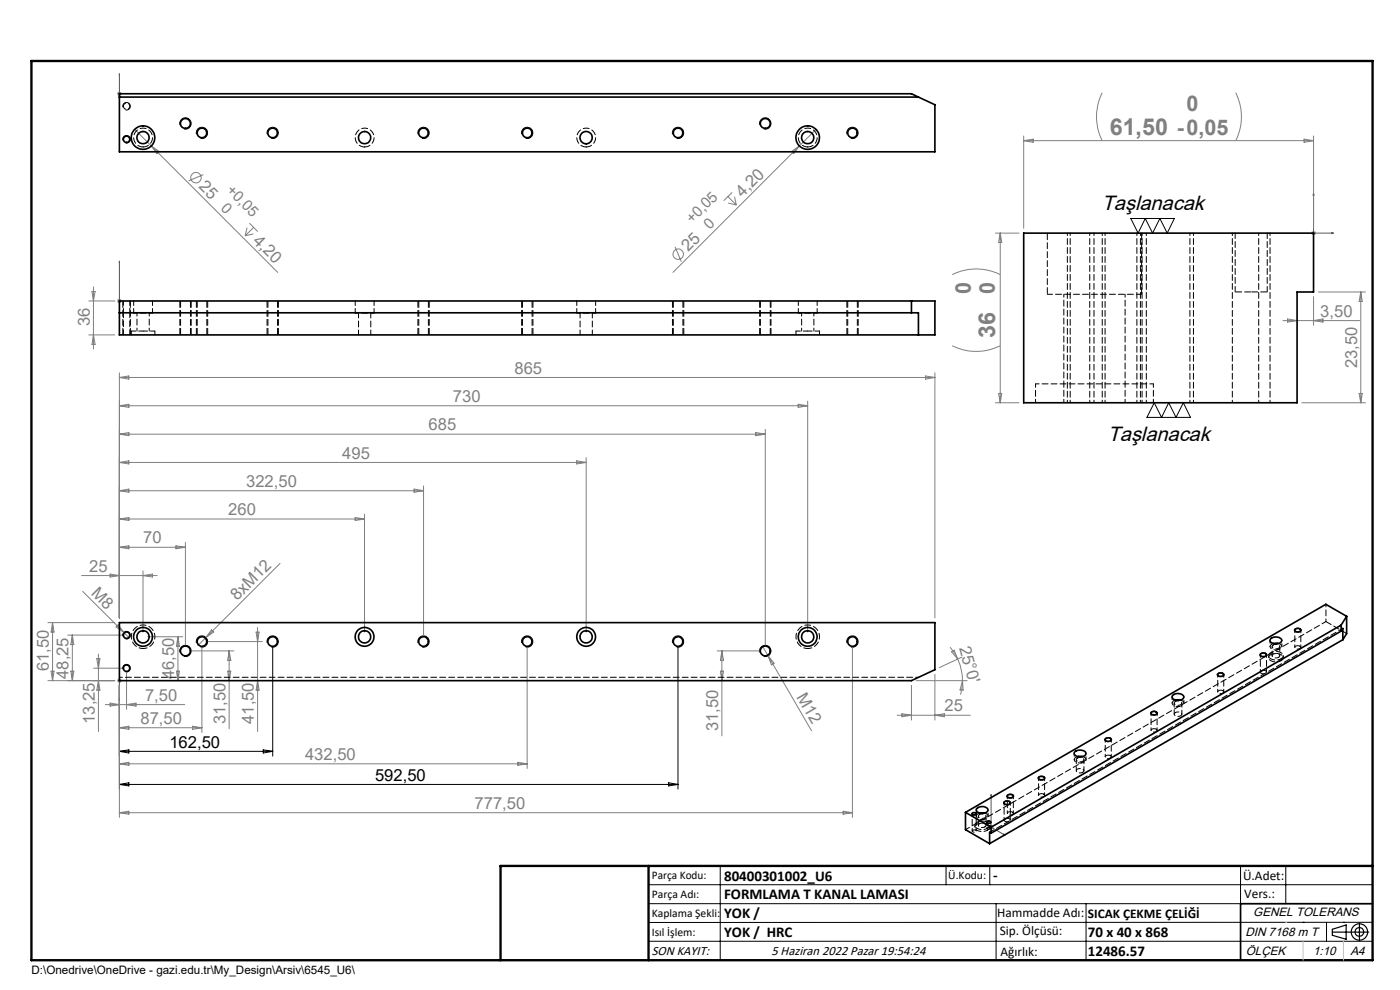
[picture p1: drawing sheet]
<svg xmlns="http://www.w3.org/2000/svg" width="297mm" height="210mm" viewBox="0 0 297 210" stroke-linecap="round" stroke-linejoin="round" font-family="sans-serif">
<g fill="none" stroke="#808080" stroke-width=".21">
<path d="M24.8 19.9h1.1M25 19.5l.7 .7M25.3 19.4v1M25.7 19.5l-.7 .7M233.8 19.7a11.4 11.4 0 0 0 0 10.1M262.1 19.7a11.4 11.4 0 0 1 0 10.1M28.6 27.4l3.5 3.6M32.1 31l26.8 26.8M32.1 31l1.7 1.1-.5 .5zM43.1 37l-3.1 1.4M167.9 32.1l1.7-1.1-1.2 1.6zM173.1 27.4l-30.3 30.4"/>
<path d="M217.2 28.8v19.6M217.2 29.8h61.5M217.2 29.8l2-.3v.7zM276.6 29.5l2.1 .3-2.1 .4zM278.7 28.8v19.6M52.4 48.3l-.4 1.7M52.9 47.3l1.8 1.8M53.8 49.6l-1.8 .4M53.8 48.3l-1.8 1.7M143.2 52.3l1.3 3.2M154.4 41.7l1.8 1.8M154.5 43.1l1.7 .4"/>
<path d="M155.3 40.8l-1.8 1.8M155.8 41.7l.4 1.8M202 58.2a11.4 11.4 0 0 1 10.2 0M211.2 49.5h5M212.2 49.5v35.9M212.2 49.5l.3 1.9h-.7zM278.2 49.5h1M278.3 49.1l.7 .7M278.7 49v.9M279 49.1l-.7 .7M18.8 63.8h5.5M18.8 71h5.5"/>
<path d="M19.5 61.8h.7l-.4 2zM19.8 60.8v13.2M19.8 71l.4 2.1h-.7zM24.8 63.8h1.1M25 63.5l.7 .7M25.3 63.4v.9M25.3 79.1v52M25.7 63.5l-.7 .7M196.4 79.8l1.9 .3-1.9 .3zM198.3 79.1v52M202 73.3a11.4 11.4 0 0 0 10.2 0M272.2 68h16.3"/>
<path d="M273.2 67.7l2 .3-2 .3zM278.7 62.9v6.1M278.7 68l2-.3v.6zM279.7 61.9h10M288.7 61.9v23.5M288.7 61.9l.3 2.1h-.7zM25.3 80.1h173M25.3 80.1l2-.3v.6zM25.3 86.1l2-.3v.6zM25.3 92.1l2-.4v.7zM25.3 98.1l2-.4v.7zM25.3 98.1h99.1"/>
<path d="M25.3 86.1h146M25.3 92.1h137M122.3 97.7l2.1 .4-2.1 .3zM124.4 97.1v37M160.3 91.7l2 .4-2 .3zM162.3 91.1v46M169.3 85.8l2 .3-2 .3zM171.3 85.1v49M211.2 85.4h5M211.8 83.5h.7l-.3 1.9zM276.2 85.4h13.5M288.3 83.5h.7l-.3 1.9z"/>
<path d="M25.3 110.1l2-.3v.6zM25.3 116.1l2-.3v.6zM25.3 110.1h52M25.3 116.1h14M25.3 104.1l2-.4v.7zM25.3 104.1h64.6M37.3 115.8l2 .3-2 .3zM39.3 115.1v22M59.4 119.5l-17.4 17.4M75.4 109.8l1.9 .3-1.9 .3zM77.3 109.1v25M87.8 103.7l2.1 .4-2.1 .3z"/>
<path d="M89.9 103.1v32M10.2 132.1h14.1M11.1 132.1v12.3M11.1 132.1l.4 2h-.7zM14.4 134.7h11.5M15.3 134.7v9.7M15.3 134.7l.4 2h-.7zM17.3 122.1h16M17.5 125.4l8.8 8.8M20.5 139.7h.7l-.3 2zM20.9 138.7v16.5M23.4 121.8l1.9 .3-1.9 .3z"/>
<path d="M25.1 132.5l1.2 1.7-1.7-1.2zM26.3 134.2l1.1 1.1M30.3 121.1v13M30.3 122.1l2-.3v.6zM31.3 135.1h7.5M37.7 135.1v9.3M37.7 135.1l.4 2h-.7zM40.4 138.1h9.2M42.8 137.1v18.3M43.9 136.1h11.7M44.9 133.6l.4 .4-1.6 1.2zM48.6 138.1v16.5"/>
<path d="M48.6 138.1l.4 2h-.7zM54.3 134.1h.7l-.4 2zM54.6 133.1v22.1M111.8 137.1v25.9M152.2 138.1h9.1M153.1 138.1l.4 2h-.7zM153.1 138.1v18M161.7 137l1.2 2.1M162.9 139.1l9.3 15.9M162.9 139.1l1.3 1.6-.5 .3zM180.8 137.1v36.3M201.5 137.3l.7 .9 1 1.6"/>
<path d="M201.9 138.2l.5-.3 .8 1.9zM203.2 139.8l.3 .9a11.2 11.2 0 0 1 .7 3.7M204.1 139.4l-4.9 2.2M10.2 144.4h14.1M10.8 142.4h.7l-.4 2zM15 142.4h.7l-.4 2zM19.9 141.7h6M20.9 144.4l.3 2h-.7zM22.3 149.5h16.9M23.4 149.1l1.9 .4-1.9 .3zM24.8 144.4h1.1M25 144l.7 .7"/>
<path d="M25.3 143.9v1M25.3 145.4v28M25.3 154.4l2-.4v.7zM25.3 154.4h17.5M25.7 144l-.7 .7M26.8 142.7v7.8M26.8 149.5l2.1-.4v.7zM37.4 142.4h.7l-.4 2zM40.9 154l1.9 .4-1.9 .3zM48.3 142.4h.7l-.4 2zM54.6 144.4l.4 2h-.7zM152.8 142.4h.7l-.4 2z"/>
<path d="M190.3 151.7h15.5M191.3 151.4l2.1 .3-2.1 .3zM193.4 145.4v7.3M194.3 144.4h10.9M198.3 143v9.7M198.3 151.7l2-.3v.6zM204.2 144.4l-.4 2.9M204.2 144.4l.1 2h-.6zM25.3 162l2-.3v.6zM25.3 172.4l2-.3v.6zM25.3 162h86.5M25.3 172.4h155.5"/>
<path d="M109.9 161.7l1.9 .3-1.9 .3zM178.9 172.1l1.9 .3-1.9 .3zM209.8 175.5h.9M209.9 175.1l.7 .7M210.3 175v1M210.6 175.1l-.7 .7"/>
<circle cx="41.6" cy="37.7" r="1.1"/>
<circle cx="143.9" cy="53.9" r="1.1"/>
</g>
<g fill="none" stroke="#000" stroke-width=".21">
<path d="M26.1 22.7a.8 .8 0 0 1 .7-1 .8 .8 0 0 1 .8 .9 .8 .8 0 0 1-1 .7M26.1 29.8a.81 .81 0 0 1 .7-1.1 .81 .81 0 0 1 .9 .9 .81 .81 0 0 1-1.1 .7M38.2 26.5a1.2 1.2 0 0 1 1-1.5 1.2 1.2 0 0 1 1.3 1.3 1.2 1.2 0 0 1-1.5 1.1M41.7 28.5a1.19 1.19 0 0 1 1-1.5 1.19 1.19 0 0 1 1.3 1.3 1.19 1.19 0 0 1-1.5 1M56.7 28.5a1.2 1.2 0 0 1 1-1.5 1.2 1.2 0 0 1 1.3 1.3 1.2 1.2 0 0 1-1.5 1M88.7 28.5a1.2 1.2 0 0 1 1-1.5 1.2 1.2 0 0 1 1.3 1.3 1.2 1.2 0 0 1-1.5 1M110.7 28.5a1.2 1.2 0 0 1 1-1.5 1.2 1.2 0 0 1 1.3 1.3 1.2 1.2 0 0 1-1.5 1M142.7 28.5a1.19 1.19 0 0 1 1-1.5 1.19 1.19 0 0 1 1.3 1.3 1.19 1.19 0 0 1-1.5 1M161.2 26.5a1.2 1.2 0 0 1 1-1.5 1.2 1.2 0 0 1 1.3 1.3 1.2 1.2 0 0 1-1.5 1.1M179.7 28.5a1.2 1.2 0 0 1 1-1.5 1.2 1.2 0 0 1 1.3 1.3 1.2 1.2 0 0 1-1.5 1M239.9 46.3h9.2l-1.5 3.2-1.5-3.2-1.6 3.2-1.5-3.2-1.6 3.2zM244.9 85.4l1.5 3.1 1.5-3.1 1.6 3.1 1.5-3.1 1.6 3.1h-9.3z"/>
<path d="M26.1 134.9a.8 .8 0 0 1 .7-1 .8 .8 0 0 1 .8 .9 .8 .8 0 0 1-1 .7M38.2 138.4a1.2 1.2 0 0 1 1-1.5 1.2 1.2 0 0 1 1.3 1.3 1.2 1.2 0 0 1-1.5 1M41.7 136.4a1.19 1.19 0 0 1 1-1.5 1.19 1.19 0 0 1 1.3 1.3 1.19 1.19 0 0 1-1.5 1.1M56.7 136.4a1.2 1.2 0 0 1 1-1.5 1.2 1.2 0 0 1 1.3 1.3 1.2 1.2 0 0 1-1.5 1.1M57.9 137.1v23.3M88.7 136.4a1.2 1.2 0 0 1 1-1.5 1.2 1.2 0 0 1 1.3 1.3 1.2 1.2 0 0 1-1.5 1.1M110.7 136.4a1.2 1.2 0 0 1 1-1.5 1.2 1.2 0 0 1 1.3 1.3 1.2 1.2 0 0 1-1.5 1.1M142.7 136.4a1.19 1.19 0 0 1 1-1.5 1.19 1.19 0 0 1 1.3 1.3 1.19 1.19 0 0 1-1.5 1.1M143.8 137.1v30.3M161.2 138.4a1.2 1.2 0 0 1 1-1.5 1.2 1.2 0 0 1 1.3 1.3 1.2 1.2 0 0 1-1.5 1M179.7 136.4a1.2 1.2 0 0 1 1-1.5 1.2 1.2 0 0 1 1.3 1.3 1.2 1.2 0 0 1-1.5 1.1M267.4 138.6a.84 .84 0 0 1 1.3 .4 .87 .87 0 0 1-1.4-.2z"/>
<path d="M274.7 133.4a.89 .89 0 0 1 1.3 .3 .83 .83 0 0 1-.7 .4 .83 .83 0 0 1-.7-.5zM25.3 145.4v22M25.3 159.4h32.6M25.3 159.4l2-.3v.6zM26.1 141.9a.8 .8 0 0 1 .7-1 .8 .8 0 0 1 .8 .9 .8 .8 0 0 1-1 .7M55.8 159.1l2.1 .3-2.1 .3zM234.4 156.7a.9 .9 0 0 1 1.4 .2 .83 .83 0 0 1-.7 .4 .83 .83 0 0 1-.7-.5zM244.1 151.1a.8 .8 0 0 1 .8-.3 .8 .8 0 0 1 .6 .6 .87 .87 0 0 1-1.4-.2zM258.3 142.9a.8 .8 0 0 1 .8-.3 .8 .8 0 0 1 .6 .6 .87 .87 0 0 1-1.5-.2zM25.3 166.4l2-.4v.7zM25.3 166.4h118.5M141.9 166l1.9 .4-1.9 .3z"/>
<path d="M206.2 172.5a.6 .6 0 0 1 1 .2 .55 .55 0 0 1-.6 .2 .55 .55 0 0 1-.4-.4zM209.3 174.3a.55 .55 0 0 1 .9 .2 .54 .54 0 0 1-.5 .2 .54 .54 0 0 1-.4-.4zM213 170.1a.82 .82 0 0 1 1.4 .3 .89 .89 0 0 1-1.5-.2zM213.7 168.6a.84 .84 0 0 1 1.4 .4 .91 .91 0 0 1-1.5-.2zM220.3 164.8a.89 .89 0 0 1 1.4 .3 .83 .83 0 0 1-.8 .4 .83 .83 0 0 1-.7-.5zM137.6 187.7h153.6M137.6 191.7h153.6M137.6 199.7h153.6M152.8 183.7v20M200.7 183.7v4M210 183.7v4M211.3 191.7v12"/>
<path d="M230.4 191.7v12M263.2 183.7v20M272.8 183.7v8M276.4 195.6h.1M281.4 195.6v4.1M285 195.6h.1M291.2 195.6l-153.6 .1"/>
</g>
<g fill="none" stroke="#000" stroke-width=".25">
<path d="M282.6 197.7h7.8M282.6 197.1l3-.9v3l-3-.8zM288.4 195.8v3.8M106.2 203.7h185"/>
<circle cx="288.4" cy="197.7" r="1.74"/>
<circle cx="288.4" cy="197.7" r=".93"/>
</g>
<g fill="none" stroke="#00f" stroke-width=".21">
<path d="M25.3 15.7v.4v-.4M25.3 19.8v.2zM25.3 19.9h.1M25.3 15.7v4.2M25.3 55.4v.4v-.4M25.3 55.4v8.4M278.7 41l.1 .4h-.2zM278.7 41v8.5h4.2M282.5 49.3l.4 .2-.4 .1zM25.3 63.7v.3zM25.3 63.8h.1M25.3 148.6v-.4v.4"/>
<path d="M25.3 144.3v.2zM25.3 144.4h.1M25.3 144.4v4.2M210.3 168.5v.4l-.1-.1zM210.3 168.5v7l3 1.7M212.9 176.9l.4 .3-.4-.1z"/>
</g>
<g fill="none" stroke="#000" stroke-width=".21" stroke-dasharray="1.3 .6" stroke-dashoffset="-.1">
<path d="M26.1 63.8v7.2M27.7 71v-7.2M38.2 63.8v7.2M40.6 71v-7.2M41.7 63.8v7.2M44.1 71v-7.2M56.7 63.8v7.2M59.1 71v-7.2M88.7 63.8v7.2M91.1 71v-7.2M110.7 63.8v7.2M113.1 71v-7.2"/>
<path d="M142.7 63.8v7.2M145.1 71v-7.2M161.2 63.8v7.2M163.6 71v-7.2M179.7 63.8v7.2M182.1 71v-7.2"/>
</g>
<path d="M226.4 49.4v36M231.2 49.4v36M241.2 49.4v36M261.4 49.4v36M234.4 85.4v-36M243.2 85.4v-36M253.2 85.4v-36M269.4 85.4v-36" fill="none" stroke="#000" stroke-width=".21" stroke-dasharray="1.3 .6" stroke-dashoffset=".7"/>
<path d="M291.2 191.7h-28v12" fill="none" stroke="#000" stroke-width=".35"/>
<path d="M6.7 12.9h284.5v190.8h-284.5zM137.6 183.7v20M291.2 183.7h-185v20" fill="none" stroke="#000" stroke-width=".5"/>
<path d="M276.4 199.7v4M285 199.7v4" fill="none" stroke="#c0c0c0" stroke-width=".21"/>
<path d="M272.8 195.6h.1" fill="none" stroke="#c0c0c0" stroke-width=".25"/>
<g fill="#00f">
<path d="M25.3 63.7v.3zM25.3 55.4v.4z"/>
<path d="M25.3 15.7v.4zM25.3 19.8v.2z"/>
<path d="M282.5 49.3l.4 .2-.4 .1zM278.7 41l.1 .4h-.2z"/>
<path d="M25.3 148.2v.4zM25.3 144.3v.2z"/>
<path d="M212.9 176.9l.4 .3-.4-.1zM210.3 168.5v.4l-.1-.1z"/>
</g>
<g fill="none" stroke="#000" stroke-width=".35">
<path d="M25.3 19.9h168.1l4.9 2.3v10h-173zM25.3 20.6h169.5M217.2 49.5h61.5v12.4h-3.5v23.5h-58zM25.3 63.8h173v7.2h-173zM25.3 66.3h169.5v4.7M193.4 63.8v2.5M25.3 132.1h173v10l-4.9 2.3h-168.1zM267.4 138.7a.72 .72 0 0 1 1.2 .3 .71 .71 0 0 1-.7 .3 .71 .71 0 0 1-.5-.5zM269.6 135.4a1.49 1.49 0 0 1 2.3 .5 1.56 1.56 0 0 1-2.5 .1zM270.2 136.5h.9M274.7 133.5a.74 .74 0 0 1 1.2 .2 .71 .71 0 0 1-.6 .4 .71 .71 0 0 1-.6-.5zM284.5 132.6v1.3"/>
<path d="M284.5 133.9l-74.2 42.8M284.5 132.6l-74.2 42.9M284.5 133.9l.4-.6v2.4M284.9 135.7l-75 43.3M285.7 130.7l-1.2 1.9M285.7 130.7l-4.4-2.5-76.5 44.1M285.7 130.7v3.7l-.8 1.3M228.1 159.4a1.66 1.66 0 0 1 2.3 .4 1.36 1.36 0 0 1-2.2 .5l-.3-.5zM234.6 156.7a.63 .63 0 0 1 .7-.2 .63 .63 0 0 1 .4 .5 .74 .74 0 0 1-1.2-.2zM244.2 151.1a.69 .69 0 0 1 .7-.2 .69 .69 0 0 1 .5 .5 .66 .66 0 0 1-.7 .3 .66 .66 0 0 1-.5-.6zM248.8 147.4a1.49 1.49 0 0 1 2.3 .5 1.53 1.53 0 0 1-2.4 0zM249.4 148.5h1"/>
<path d="M258.5 142.9a.68 .68 0 0 1 1.1 .3 .74 .74 0 0 1-1.3-.2zM204.8 172.3v3.7l5.1 3M204.8 172.3l5.5 3.2M206.3 172.5a.38 .38 0 0 1 .5-.2 .38 .38 0 0 1 .2 .5 .41 .41 0 0 1-.5 .1 .41 .41 0 0 1-.2-.4zM207.3 171.4a1.55 1.55 0 0 1 2.3 .4 1.36 1.36 0 0 1-2.2 .5l-.3-.4zM207.9 172.5h.9M209.4 174.3a.39 .39 0 0 1 .5-.2 .39 .39 0 0 1 .2 .5 .42 .42 0 0 1-.5 .1 .42 .42 0 0 1-.2-.4zM210.3 175.5v1.2M210.3 176.7l-.4-.1v2.4M213 170.2a.73 .73 0 0 1 1.3 .2 .71 .71 0 0 1-.7 .3 .71 .71 0 0 1-.6-.5zM213.7 168.7a.74 .74 0 0 1 1.2 .2 .71 .71 0 0 1-.6 .4 .71 .71 0 0 1-.6-.5zM220.5 164.8a.66 .66 0 0 1 1 .4 .74 .74 0 0 1-1.2-.2z"/>
<path d="M228.6 160.5h1"/>
<circle cx="26.8" cy="29.5" r=".68"/>
<circle cx="30.3" cy="29.2" r="2.5"/>
<circle cx="30.3" cy="29.2" r="1.3"/>
<circle cx="39.3" cy="26.2" r="1.05"/>
<circle cx="42.8" cy="28.2" r="1.01"/>
<circle cx="57.9" cy="28.2" r="1.03"/>
<circle cx="77.3" cy="29.2" r="1.3"/>
<circle cx="89.8" cy="28.2" r="1.03"/>
<circle cx="111.8" cy="28.2" r="1.01"/>
<circle cx="124.4" cy="29.2" r="1.31"/>
<circle cx="143.8" cy="28.2" r="1.01"/>
<circle cx="162.3" cy="26.2" r="1.05"/>
<circle cx="171.3" cy="29.2" r="2.5"/>
<circle cx="171.3" cy="29.2" r="1.3"/>
<circle cx="180.8" cy="28.2" r="1.01"/>
<circle cx="26.9" cy="134.7" r=".68"/>
<circle cx="30.3" cy="135.1" r="1.3"/>
<circle cx="30.3" cy="135.1" r="2"/>
<circle cx="39.3" cy="138.1" r="1.05"/>
<circle cx="42.8" cy="136.1" r="1.01"/>
<circle cx="57.9" cy="136.1" r="1.03"/>
<circle cx="77.3" cy="135.1" r="1.3"/>
<circle cx="77.3" cy="135.1" r="2"/>
<circle cx="89.8" cy="136.1" r="1.03"/>
<circle cx="111.8" cy="136.1" r="1.01"/>
<circle cx="124.4" cy="135.1" r="2"/>
<circle cx="124.4" cy="135.1" r="1.3"/>
<circle cx="143.8" cy="136.1" r="1.01"/>
<circle cx="162.4" cy="138.1" r="1.05"/>
<circle cx="171.3" cy="135.1" r="1.3"/>
<circle cx="171.3" cy="135.1" r="2"/>
<circle cx="180.8" cy="136.1" r="1.01"/>
<circle cx="26.9" cy="141.8" r=".68"/>
</g>
<g fill="none" stroke="#000" stroke-width=".21" stroke-dasharray="1.3 .6" stroke-dashoffset=".3">
<path d="M26.2 63.8v2.5M27.5 66.3v-2.5M27.9 70.2h2.5M28.4 63.8v2.6M30.4 70.2h2.5M32.4 66.4v-2.6M75.4 63.8v2.6M79.4 66.4v-2.6M122.4 63.8v2.6M126.4 66.4v-2.6M168.9 70.2h2.5M169.4 63.8v2.6"/>
<path d="M171.4 70.2h2.5M173.4 66.4v-2.6M281.3 131.8l-76.5 44.2"/>
</g>
<g fill="none" stroke="#000" stroke-width=".21" stroke-dasharray="1.3 .6" stroke-dashoffset=".5">
<path d="M32.4 66.4h-4M79.4 66.4h-4M126.4 66.4h-4M173.4 66.4h-4M219.7 81.4h25M219.7 81.4v4M225.7 81.4v4M238.7 85.4v-4M244.7 85.4v-4M270.1 136.8a.43 .43 0 0 0-.2 .6 .43 .43 0 0 0 .6 .2 .61 .61 0 0 0 .7 0 .61 .61 0 0 0 .2-.7 1.19 1.19 0 0 0-1.3-.1M271.3 139.4a.89 .89 0 0 1-1.4-.4 .95 .95 0 0 1 1.6 .1l-.2 .3M271.8 139.7a.75 .75 0 0 0 .4-.8 .75 .75 0 0 0-.8-.6 1.75 1.75 0 0 0-2.3 .8 1.84 1.84 0 0 0 2.7 .6"/>
<path d="M249.3 148.8a.43 .43 0 0 0-.2 .6 .43 .43 0 0 0 .6 .2 .61 .61 0 0 0 .7 0 .61 .61 0 0 0 .2-.7 1.19 1.19 0 0 0-1.3-.1M249.3 151.2a.43 .43 0 0 0-.2 .5 .43 .43 0 0 0 .6 .2 .61 .61 0 0 0 .7 0 .61 .61 0 0 0 .2-.6 1.19 1.19 0 0 0-1.3-.1M271.8 140.1a.75 .75 0 0 0 .4-.8 .75 .75 0 0 0-.8-.6 1.75 1.75 0 0 0-2.3 .8 1.84 1.84 0 0 0 2.7 .6M206.4 176.1l-.1 .1a.39 .39 0 0 0 .4 .3 .39 .39 0 0 0 .4-.3l-.3-.2-.4 .1M207.8 172.8a.43 .43 0 0 0-.2 .6 .43 .43 0 0 0 .6 .2 .61 .61 0 0 0 .7 0 .61 .61 0 0 0 .2-.7 1.19 1.19 0 0 0-1.3-.1M208.9 175.4a.89 .89 0 0 1-1.3-.4 .95 .95 0 0 1 1.6 .1l-.3 .3M209.5 175.8h-.1a.39 .39 0 0 1 .4-.4 .39 .39 0 0 1 .4 .4l-.4 .1-.3-.1M209.5 175.7a.75 .75 0 0 0 .4-.9 .75 .75 0 0 0-.8-.5 1.75 1.75 0 0 0-2.3 .7 1.84 1.84 0 0 0 2.7 .7M209.5 176.1a.75 .75 0 0 0 .4-.9 .75 .75 0 0 0-.8-.5 1.75 1.75 0 0 0-2.3 .8 1.84 1.84 0 0 0 2.7 .6M228.6 160.8a.43 .43 0 0 0-.2 .6 .43 .43 0 0 0 .5 .2 .61 .61 0 0 0 .7 0 .61 .61 0 0 0 .3-.7 1.19 1.19 0 0 0-1.3-.1M229.7 163.8a.43 .43 0 0 0 .2-.6 .43 .43 0 0 0-.5-.2 .61 .61 0 0 0-.8 0 .61 .61 0 0 0-.2 .7 1.19 1.19 0 0 0 1.3 .1"/>
</g>
<g fill="none" stroke="#000" stroke-width=".21" stroke-dasharray="1.3 .6" stroke-dashoffset="-.1">
<path d="M222.2 49.4v13M38.3 63.8v7.2M40.4 71v-7.2M41.8 63.8v7.2M43.9 71v-7.2M56.8 63.8v7.2M58.9 71v-7.2M88.8 63.8v7.2M90.9 71v-7.2M110.8 63.8v7.2M112.9 71v-7.2M142.8 63.8v7.2"/>
<path d="M144.9 71v-7.2M161.3 63.8v7.2M163.4 71v-7.2M179.8 63.8v7.2M181.9 71v-7.2M242.2 62.4v-13M265.4 61.9h-3.4M268.8 61.9h-3.4M267.6 142.3a.68 .68 0 0 1 1.1 .4 .72 .72 0 0 1-.7 .3 .72 .72 0 0 1-.6-.5l.2-.2M213.2 173.7a.68 .68 0 0 1 1.1 .3 .72 .72 0 0 1-.7 .3 .72 .72 0 0 1-.6-.5l.2-.1"/>
</g>
<path d="M26.2 22.5a.68 .68 0 0 0 .9 .6 .68 .68 0 0 0 .2-1.1 .68 .68 0 0 0-1.1 .3v.2M27.9 70.2v.8M32.9 71v-.8M168.9 70.2v.8M173.9 71v-.8M30.4 137.6a2.5 2.5 0 0 0 2.2-3.7 2.5 2.5 0 0 0-4.3-.3 2.5 2.5 0 0 0 1.6 3.9l.5 .1M171.4 137.6a2.5 2.5 0 0 0 2.2-3.7 2.5 2.5 0 0 0-4.3-.3 2.5 2.5 0 0 0 1.6 3.9l.5 .1M249.1 149.1v2.4M250.7 151.5v-2.4M228.3 161.1v2.4M230 163.5v-2.4" fill="none" stroke="#000" stroke-width=".21" stroke-dasharray="1.3 .6" stroke-dashoffset=".4"/>
<path d="M26.2 66.3v4.7M27.5 71v-4.7M76.1 66.4v4.6M78.7 71v-4.6M123.1 66.4v4.6M125.7 71v-4.6M242.2 62.4h-20M284.9 133.3l-74.9 43.2" fill="none" stroke="#000" stroke-width=".21" stroke-dasharray="1.3 .6" stroke-dashoffset=".2"/>
<path d="M29.1 66.4v3.8M31.7 70.2v-3.8M170.1 66.4v3.8M172.7 70.2v-3.8M209.3 174.4v1.3M210.2 175.7v-1.3" fill="none" stroke="#000" stroke-width=".21" stroke-dasharray="1.3 .6" stroke-dashoffset=".6"/>
<path d="M30.4 31.2a2 2 0 0 0 1.7-2.9 2 2 0 0 0-3.3-.3 2 2 0 0 0 1.2 3.1l.4 .1M77.4 31.2a2 2 0 0 0 1.7-2.9 2 2 0 0 0-3.3-.3 2 2 0 0 0 1.2 3.1l.4 .1M124.4 31.2a2 2 0 0 0 1.7-2.9 2 2 0 0 0-3.3-.3 2 2 0 0 0 1.2 3.1l.4 .1M171.4 31.2a2 2 0 0 0 1.7-2.9 2 2 0 0 0-3.3-.3 2 2 0 0 0 1.2 3.1l.4 .1M262 49.4v12.5M268.8 61.9v-12.5M271.2 136.5a.69 .69 0 0 1 .7 .7 .69 .69 0 0 1-.8 .6 1.15 1.15 0 0 1-1.6-.8l.3-.4M250.4 148.5a.69 .69 0 0 1 .8 .7 .69 .69 0 0 1-.9 .6 1.15 1.15 0 0 1-1.6-.8l.3-.4M208.9 172.5a.69 .69 0 0 1 .7 .7 .69 .69 0 0 1-.9 .6 1.15 1.15 0 0 1-1.6-.8l.4-.4M229.6 160.5a.69 .69 0 0 1 .8 .7 .69 .69 0 0 1-.9 .6 1.15 1.15 0 0 1-1.6-.8l.4-.4" fill="none" stroke="#000" stroke-width=".21" stroke-dasharray="1.3 .6" stroke-dashoffset=".1"/>
<g fill="none" stroke="#000" stroke-width=".21" stroke-dasharray="1.3 .6" stroke-dashoffset=".7">
<path d="M227 49.4v36M232.1 49.4v36M241.9 49.4v36M267 49.4v36M225.7 62.4v19M233.8 85.4v-36M238.7 81.4v-19M242.3 85.4v-36M252.4 85.4v-36M267.4 138.9v3.7M269.4 135.8v1.4M271.9 137.2v-1.4"/>
<path d="M274.7 133.7v3.6M276 137.3v-3.6M281.3 128.2v3.6M194.9 143.7h-169.5M227.9 159.8v1.3M234.5 156.9v3.6M244.2 151.3v3.6M245.5 154.9v-3.6M248.7 147.8v1.3M251.2 149.1v-1.3M258.3 143.1v3.7M259.6 146.8v-3.7"/>
<path d="M268.7 142.6v-3.7M206.2 172.6v3.7M207.1 176.3v-3.7M207.1 171.8v1.3M209.6 173.1v-1.3M213 170.3v3.6M213.7 168.9v3.6M214.3 173.9v-3.6M215 172.5v-3.6M220.3 165v3.7M221.6 168.7v-3.7M230.4 161.1v-1.3"/>
<path d="M235.7 160.5v-3.6"/>
</g>
<g fill="none" stroke="#000" stroke-width=".21" stroke-dasharray="1.3 .6">
<path d="M269.1 139.1v.4M269.8 136.6l.4-.1M272.2 139.5v-.4M275.8 137.1a.36 .36 0 0 1 .1 .4 .36 .36 0 0 1-.5 .2 .43 .43 0 0 1-.5-.1 .43 .43 0 0 1-.1-.5l.5-.1 .5 .1M281.3 131.8l4.4 2.6M245.3 154.7a.36 .36 0 0 1 .1 .4 .36 .36 0 0 1-.5 .2 .43 .43 0 0 1-.5-.1 .43 .43 0 0 1-.1-.5l.5-.1 .5 .1M249 148.6l.4-.1M259.4 146.5a.36 .36 0 0 1 .1 .5 .36 .36 0 0 1-.4 .1 .43 .43 0 0 1-.6 0 .43 .43 0 0 1 0-.6l.4-.1 .5 .1M206.8 175.1v.4M207.5 172.6l.4-.1M209.9 175.5v-.4M214.8 172.3a.36 .36 0 0 1 .1 .5 .36 .36 0 0 1-.5 .1 .43 .43 0 0 1-.5-.1 .43 .43 0 0 1 0-.5l.4-.1 .5 .1"/>
<path d="M221.4 168.5a.36 .36 0 0 1 .1 .4 .36 .36 0 0 1-.4 .2 .43 .43 0 0 1-.6-.1 .43 .43 0 0 1 0-.5l.4-.2 .5 .2M228.3 160.6l.3-.1M235.6 160.3a.36 .36 0 0 1 .1 .5 .36 .36 0 0 1-.5 .1 .43 .43 0 0 1-.5 0 .43 .43 0 0 1-.1-.6l.5-.1 .5 .1"/>
</g>
<path d="M269.9 137.2v1.9M271.5 139.1v-1.9M207.6 173.1v2M209.2 175.1v-2" fill="none" stroke="#000" stroke-width=".21" stroke-dasharray="1.3 .6" stroke-dashoffset="1"/>
<g font-size="4.9" fill="#808080">
<text x="235.4" y="28.7">61,50 -0,05</text>
<text x="211.1" y="71.7" transform="rotate(-90 211.1 71.7)">36</text>
</g>
<g font-size="4.6" fill="#808080">
<text x="251.7" y="23.6">0</text>
<text x="206" y="62.4" transform="rotate(-90 206 62.4)">0</text>
<text x="211.1" y="62.4" transform="rotate(-90 211.1 62.4)">0</text>
</g>
<g font-size="4.4">
<text x="233.7" y="44.6">Taşlanacak</text>
<text x="235" y="93.5">Taşlanacak</text>
</g>
<g font-size="3.5" fill="#808080">
<text x="42" y="39.8" transform="rotate(45 42 39.8)">25</text>
<text x="157.5" y="42" transform="rotate(-45 157.5 42)">4,20</text>
<text x="53.5" y="51.3" transform="rotate(45 53.5 51.3)">4,20</text>
<text x="146" y="53.5" transform="rotate(-45 146 53.5)">25</text>
<text x="19.1" y="69.2" transform="rotate(-90 19.1 69.2)">36</text>
<text x="280.1" y="67.2">3,50</text>
<text x="109.1" y="79.3">865</text>
<text x="287.9" y="78.1" transform="rotate(-90 287.9 78.1)">23,50</text>
<text x="96.1" y="85.3">730</text>
<text x="90.9" y="91.3">685</text>
<text x="72.6" y="97.3">495</text>
<text x="52.2" y="103.3">322,50</text>
<text x="48.4" y="109.3">260</text>
<text x="30.4" y="115.3">70</text>
<text x="18.9" y="121.3">25</text>
<text x="19.2" y="126" transform="rotate(45 19.2 126)">M8</text>
<text x="50.3" y="127.5" transform="rotate(-45 50.3 127.5)">8xM12</text>
<text x="203.5" y="137.4" transform="rotate(74 203.5 137.4)">25°0'</text>
<text x="10.4" y="142.3" transform="rotate(-90 10.4 142.3)">61,50</text>
<text x="14.6" y="144" transform="rotate(-90 14.6 144)">48,25</text>
<text x="30.8" y="148.7">7,50</text>
<text x="37" y="144" transform="rotate(-90 37 144)">46,50</text>
<text x="168.9" y="147.8" transform="rotate(60 168.9 147.8)">M12</text>
<text x="20.1" y="153.6" transform="rotate(-90 20.1 153.6)">13,25</text>
<text x="29.8" y="153.6">87,50</text>
<text x="47.9" y="153.6" transform="rotate(-90 47.9 153.6)">31,50</text>
<text x="53.9" y="153.6" transform="rotate(-90 53.9 153.6)">41,50</text>
<text x="152.4" y="155.1" transform="rotate(-90 152.4 155.1)">31,50</text>
<text x="200.4" y="150.9">25</text>
<text x="64.7" y="161.2">432,50</text>
<text x="100.7" y="171.6">777,50</text>
</g>
<g font-size="3.5">
<text x="35.9" y="158.6">162,50</text>
<text x="79.6" y="165.6">592,50</text>
</g>
<g font-size="3.2" fill="#808080">
<text x="47.9" y="40.6" transform="rotate(45 47.9 40.6)">+0,05</text>
<text x="46.7" y="44.4" transform="rotate(45 46.7 44.4)">0</text>
<text x="146.8" y="47.6" transform="rotate(-45 146.8 47.6)">+0,05</text>
<text x="150.6" y="48.8" transform="rotate(-45 150.6 48.8)">0</text>
</g>
<g font-size="3.2">
<text x="153.6" y="186.8">80400301002_U6</text>
<text x="153.6" y="190.8">FORMLAMA T KANAL LAMASI</text>
<text x="210.7" y="186.6">-</text>
<text x="153.6" y="194.8">YOK /</text>
<text x="153.6" y="198.8">YOK / HRC</text>
<text x="230.8" y="198.7">70 x 40 x 868</text>
<text x="230.8" y="202.8">12486.57</text>
</g>
<g font-size="2.8">
<text x="263.7" y="186.7">Ü.Adet:</text>
<text x="263.9" y="190.5">Vers.:</text>
<text x="211.5" y="194.5">Hammadde Adı:</text>
<text x="230.8" y="194.7">SICAK ÇEKME ÇELİĞİ</text>
<text x="138.3" y="202.6">SON KAYIT:</text>
<text x="163.7" y="202.6">5 Haziran 2022 Pazar 19:54:24</text>
<text x="212.1" y="198.4">Sip. Ölçüsü:</text>
<text x="212.2" y="202.7">Ağırlık:</text>
</g>
<g font-size="2.6">
<text x="265.9" y="194.4">GENEL TOLERANS</text>
<text x="264.2" y="198.5">DIN 7168 m T</text>
<text x="264.3" y="202.6">ÖLÇEK</text>
<text x="278.5" y="202.6">1:10</text>
<text x="286.5" y="202.6">A4</text>
</g>
<g font-size="2.5">
<text x="138.3" y="186.4">Parça Kodu:</text>
<text x="138.3" y="190.5">Parça Adı:</text>
<text x="201.2" y="186.5">Ü.Kodu:</text>
<text x="138.3" y="194.5">Kaplama Şekli:</text>
<text x="138.3" y="198.6">Isıl İşlem:</text>
<text x="6.7" y="206.7">D:\Onedrive\OneDrive - gazi.edu.tr\My_Design\Arsiv\6545_U6\</text>
</g>
</svg>
